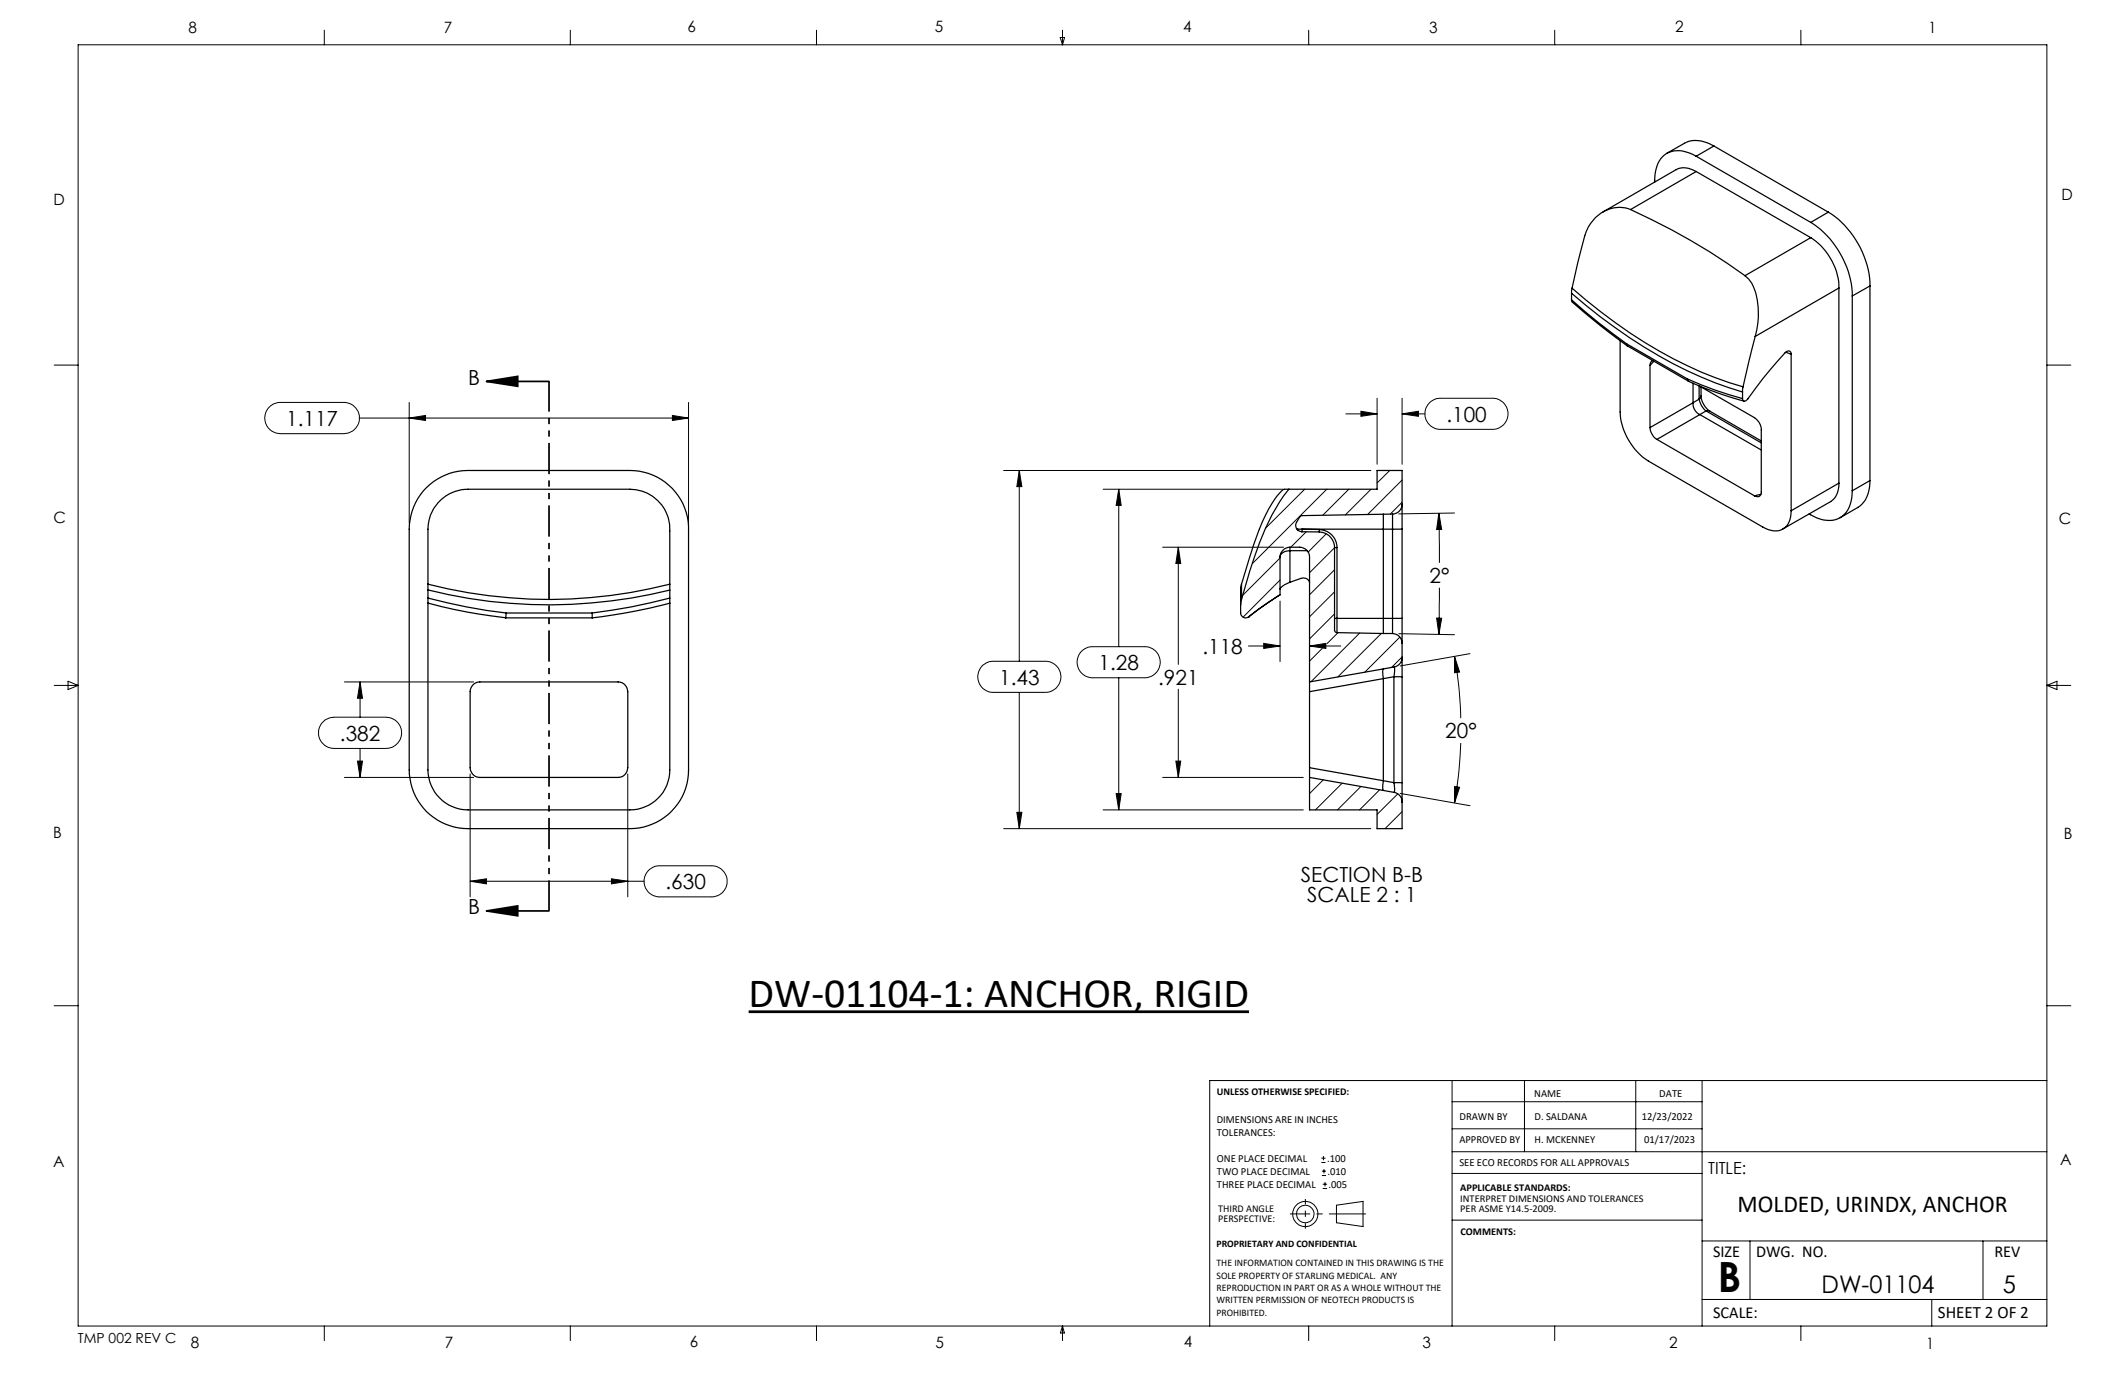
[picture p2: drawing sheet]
<svg xmlns="http://www.w3.org/2000/svg" width="432mm" height="279mm" viewBox="0 0 432 279" stroke-linecap="round" stroke-linejoin="round" font-family="sans-serif">
<g fill="none" stroke="#000" stroke-width=".25">
<path d="M344.7 31.8a5.7 5.7 0 0 0-6.5-.3 6.8 6.8 0 0 0-2 5.5M344.7 34.9a4.2 4.2 0 0 0-4.1-.4l-14.9 8.6M344.7 31.8l23.2 13.4M344.7 34.9l23.2 13.4M344.7 34.9l-13.4 7.7M348.3 29.7a6 6 0 0 0-6-.6l-3.6 2.1M348.3 29.7l-3.6 2.1M348.3 29.7l23.2 13.4M319.3 59.6a98.2 98.2 0 0 0 32 19.2l2.8 .9M319.3 59.6v1.3M319.4 58.6a95 95 0 0 0 32 19.2l2.8 .8M319.4 58.6l-.1 1"/>
<path d="M331.3 42.6a7 7 0 0 0-9 4.4l-1.7 6.5-1.2 5.1M331.3 42.6a134.2 134.2 0 0 1 23.3 13.4M354.6 56a8.5 8.5 0 0 1 2.7 6.4 16.5 16.5 0 0 1-.6 6M367.9 48.3a12.6 12.6 0 0 1 5.8 10.2M367.9 45.2a18.6 18.6 0 0 1 8.5 14.9M367.9 48.3l-13.3 7.7M371.5 43.1a18.5 18.5 0 0 1 8.5 15M371.5 43.1l-3.6 2.1M373.7 58.5l-17 9.9M373.7 58.5v39.7M380 58.1l-3.6 2M380 58.1v39.5"/>
<path d="M319.3 60.9l.1 .4a134.4 134.4 0 0 0 11.3 9M319.3 60.9a123.1 123.1 0 0 0 11.3 9M329.2 69.2v14.5a12.8 12.8 0 0 0 5.8 10l23.2 13.4a3.6 3.6 0 0 0 5.1-.6l.6-1.5 .1-1.2M330.6 69.9l.1 .4M330.6 69.9l12.3 7.1M330.7 70.3l12.4 7.2M335.3 74.3v12.6M335.8 73.3l-.4 .4-.1 .6M336.1 73.4l-.8 .9M342.9 77l.1 .4a70.3 70.3 0 0 0 11.4 4.1M342.9 77a72.5 72.5 0 0 0 11.2 4M344 77.9v3.9"/>
<path d="M345.2 78.4l11.3 6.5a3.1 3.1 0 0 1 1.4 2.4v12.6a.83 .83 0 0 1-.4 1 .83 .83 0 0 1-1-.1M345.3 78.4v2.7M345.7 78.6v1.8M354.1 79.7v1.3M354.2 78.6l-.1 1.1M356.7 68.4l-2.5 10.2M362.9 71.6l1.1 .4M364 72l-.1-.4a.55 .55 0 0 0-.9-.2 95.6 95.6 0 0 0-8.1 10l-.5 .1-.2-.1-.1-.4M364 72v31.8M376.4 60.1v39.6M86.6 99.1a12.1 12.1 0 0 1 8.5-3.5h32.9a11.9 11.9 0 0 1 11.9 12.4v48.5a11.9 11.9 0 0 1-11.9 11.9h-32.9a11.9 11.9 0 0 1-12-11.9v-49a12.1 12.1 0 0 1 3.5-8.4zM261.9 99.4h-.2a1.49 1.49 0 0 0-1.8 .9 25.5 25.5 0 0 0-4.2 7.8l-3.4 10.6"/>
<path d="M261.9 99.4a41.4 41.4 0 0 0-7 13.7l-2.6 8.7M261.9 99.4h17.9v-3.8h5.1v6.8M335.3 86.9a3.2 3.2 0 0 0 1.4 2.4M336.7 89.3l19.8 11.5M344 81.8a2.45 2.45 0 0 0 1.4 2.4M344 81.8l-8.7 5.1M345.3 81.1a3.9 3.9 0 0 0 1.4 2.4M345.3 81.1l-1.3 .7M345.4 84.2l-8.7 5.1M345.4 84.2l12.5 7.2M345.7 80.4a4.3 4.3 0 0 0 1.7 3.1M345.7 80.4l-.4 .7"/>
<path d="M346.7 83.5h.7M346.7 83.5l-1.3 .7M346.7 83.5l11.2 6.5M347.4 83.5l10.5 6.1M373.7 98.2a4.1 4.1 0 0 1-1.7 3.7l-9.7 5.6M373.7 98.2l-9.7 5.6M376.4 99.7a5.8 5.8 0 0 1-3 5.7 6.4 6.4 0 0 1-5.8-1M380 97.6a6.1 6.1 0 0 1-2.5 5.5l-3.6 2.1M380 97.6l-3.6 2.1M87 118.7v-8a16.9 16.9 0 0 1 .5-6.1 8.2 8.2 0 0 1 7.6-5.2h32.9a8.1 8.1 0 0 1 8.1 8.5v10.8M87 118.7a98.8 98.8 0 0 0 49.1 0M87 119.9a101.6 101.6 0 0 0 49.1 0"/>
<path d="M87 118.7v1.2M87 119.9v1.6M136.1 118.7v1.2M136.1 119.9v1.6M252.3 118.7v3.1M252.3 118.7l-.2 1.2v3M260.1 113.2v7.7M262.1 111.2h2a1.99 1.99 0 0 1 2 2v25.4M262.1 111.2a2.05 2.05 0 0 0-2 2M262.1 111.9a1.81 1.81 0 0 0-2 1.3M262.1 111.9v6.4M262.1 118.3a3.4 3.4 0 0 0-2 1.4"/>
<path d="M262.1 111.2v.7M262.1 118.3l2.2-.8a1.29 1.29 0 0 1 1.8 .9M262.1 111.9h3.5M263.5 107.5h.2M263.7 107.5v.2M263.7 107.5h19.3M268.1 108.1a3.2 3.2 0 0 1 3.1 3.2M268.1 107.6l-3.5-.1v.6M268.1 107.6v.5M268.1 107.6a3.7 3.7 0 0 1 3.6 3.7M271.2 111.3v16.7a.49 .49 0 0 0 .5 .6M271.2 111.3h.5"/>
<path d="M271.7 111.3v14.4M281.1 104.5v24.2M283 104.5l-18.5 .3-.4 .2a2.66 2.66 0 0 0-.8 2 1.32 1.32 0 0 0 1.2 1.1h3.6M283 104.5v3M283 107.5h1.9M283 107.5v18.2M284.9 102.4a1.99 1.99 0 0 1-1.9 2.1M284.9 102.4v5.1M284.9 107.5v18.2M357.8 100.4l-1.3 .4M87 121.5v1a91.3 91.3 0 0 0 15.8 3.1M87 121.5a111.8 111.8 0 0 0 15.9 3.1"/>
<path d="M87 122.6v33.9a8.2 8.2 0 0 0 8.1 8.1h32.9a8.1 8.1 0 0 0 8.1-8.1v-33.9M96.1 139.1l.7-.4 .7-.1h28.1a1.99 1.99 0 0 1 2 1.9v15.5a1.99 1.99 0 0 1-2 2h-28.1a1.99 1.99 0 0 1-2-2v-15.5l.2-.7zM102.8 125.6h17.5M102.9 124.6l-.1 1M102.9 124.6h17.4M120.3 124.6v1M136.1 121.5a115.1 115.1 0 0 1-15.8 3.1M136.1 121.5v1.1M136.1 122.6l-6.7 1.5-9.1 1.5M252.1 122.9v1.7a1.01 1.01 0 0 0 .6 .9 1.01 1.01 0 0 0 1-.2M252.3 121.8l-.2 1.1M253.7 125.3h.1"/>
<path d="M260.1 120.9l-6.4 4.4M260.1 120.9l-4.1 2.7-2.3 1.7M266.1 138.6v1.9M271.2 125.7h.5M271.7 125.7v2.9M271.7 128.6l9.4 .1M271.7 125.7h11.3M281.1 135.9a3 3 0 0 0 0 2M281.1 128.7h1.9M281.1 135.9l-15 2.7M281.1 137.9l-15 2.6M281.1 137.9v20.7"/>
<path d="M283 128.7a1.99 1.99 0 0 1 1.9 2M283 125.7v3M283 125.7h1.9M283.2 135.5a2.92 2.92 0 0 1 0 2M283.2 137.5h1.7M283.2 135.5l-2.1 .4M283.2 137.5l-2.1 .4M283.2 137.5v21.5M284.9 133.6a1.95 1.95 0 0 1-1.7 1.9M284.9 125.7v5M284.9 133.6v3.9M284.9 130.7v2.9"/>
<path d="M284.9 137.5v21.5M266.1 156v2M266.1 158v6.6h13.7v3.8h5.1v-5.4M266.1 140.5v15.5M266.1 158l15 2.6M266.1 156l15 2.6M281.1 158.6a3 3 0 0 0 0 2M281.1 158.6l2.1 .4M283.2 159a2.92 2.92 0 0 1 0 2M283.2 159h1.7M284.9 159v4M281.1 160.6l2.1 .4"/>
<path d="M283.2 161a1.95 1.95 0 0 1 1.7 2"/>
</g>
<g fill="none" stroke="#000" stroke-width=".2">
<path d="M15.9 9.1h400v260.4h-400zM65.9 6.1v3M115.9 6.1v3M165.9 6.1v3M215.4 7.6h.9l-.4 1.5zM215.9 6.1v3M265.9 6.1v3M315.9 6.1v3M365.9 6.1v3M11 74.2h4.9M415.9 74.2h4.9M54.5 82.9a3.1 3.1 0 0 1 2.5-1.1h12.9a3.2 3.2 0 0 1 3.1 3.1 3.2 3.2 0 0 1-3.1 3.2h-12.9a3.2 3.2 0 0 1-2.9-1.8 3.2 3.2 0 0 1 .4-3.4z"/>
<path d="M73 84.9h66.9M83.1 84.9l3.4-.5v1zM83.1 81.8v24.5M136.6 84.4l3.3 .5-3.3 .5zM139.9 81.8v24.9M203.9 95.6h74.7M207.1 95.6l.5 3.3h-1zM207.1 95.6v38.8M224.2 99.4h36.4M227.3 99.4l.5 3.3h-1zM227.3 99.4v32M265.1 99.4l-8 8"/>
<path d="M269.6 99.4l-15.1 15.1M273.5 84.1h6.3M274.1 99.4l-5.3 5.3M276.5 83.6l3.3 .5-3.3 .5zM278.6 99.4l-5.2 5.2M279.8 80.9v13.4M282.4 95.6l-2.6 2.5M284.9 84.1l3.3-.5v1zM284.9 80.9v13.4M284.9 84.1h4.7M284.9 97.5l-7 7M290.6 81.7a3.1 3.1 0 0 1 2.1-.8h10.5a3.2 3.2 0 0 1 3.2 3.2 3.2 3.2 0 0 1-3.2 3.1h-10.5a3.2 3.2 0 0 1-3-2 3.2 3.2 0 0 1 .9-3.5z"/>
<path d="M236.3 111.2h24.5M239.4 111.2l.5 3.3h-1zM239.4 111.2v23.8M260.1 113.4l-7.6 7.6M260.1 117.9l-7.5 7.5M265.4 108.1l-3.1 3.1M269.5 108.5l-3.7 3.7M271.2 111.3l-5.1 5.1M271.2 115.8l-5.1 5.1M284.9 102.1l-2.4 2.4M292.4 104.3l.5 3.3h-1zM292.4 104.3l.1 10.1"/>
<path d="M292.5 119.4l-.1 9.5M295.6 104.2l-11.4 .2M11 139.3h4.9M13.8 138.4l2.1 .9-2.1 .8zM70 138.6h26.2M73.2 138.6l.5 3.3h-1.1zM73.2 138.6v7.1M199.6 135.3a3.3 3.3 0 0 1 2.3-.9h10.5a3.2 3.2 0 0 1 3.2 3.1 3.2 3.2 0 0 1-3.2 3.2h-10.5a3.2 3.2 0 0 1-3-1.9 3.2 3.2 0 0 1 .7-3.5zM219.7 132.4a3.3 3.3 0 0 1 2.3-1h10.6a3.2 3.2 0 0 1 3.2 3.2 3.2 3.2 0 0 1-3.2 3.1h-10.6a3.2 3.2 0 0 1-2.9-1.9 3.2 3.2 0 0 1 .6-3.4zM227.3 137.7v26.9M253.7 131.3h6.4M256.8 130.7l3.3 .6-3.3 .5z"/>
<path d="M260.1 122.1v12.3M266.1 131.3l3.3-.6v1.1zM266.1 131.3h6.4M268.7 131.8l-2.6 2.5M271.2 120.3l-5.1 5M271.2 124.7l-5.1 5.1M271.9 128.6l-2.2 2.2M276.3 128.6l-9.9 9.9M280.7 128.7l-8.8 8.8M284.2 128.8l11.4 .2M284.4 129.5l-7.1 7.1M284.9 133.5l-2.1 2.1"/>
<path d="M291.9 125.6h1l-.5 3.3zM295.6 133.4l1 3.2-1 .1zM295.6 133.4a78.8 78.8 0 0 1 1.2 12.5M298.7 132.8l-14.2 2.5M415.9 139.3h4.9M415.9 139.3l2.1-.9v1.7zM65.4 146.9a3.4 3.4 0 0 1 2.5-1.2h10.6a3.2 3.2 0 0 1 3.1 3.2 3.2 3.2 0 0 1-3.1 3.2h-10.6a3.2 3.2 0 0 1-2.9-1.8 3.2 3.2 0 0 1 .4-3.4zM70 158h26.2M72.6 154.7h1.1l-.5 3.3zM73.2 152.1v5.9M95.5 157.3v24.9M127.6 157.3v24.9"/>
<path d="M207.1 140.7v27.7M236.3 158h28.5M238.9 154.7h1l-.5 3.3zM239.4 140.1v17.9M268.9 158.5l-2.8 2.8M272.7 159.1l-5.4 5.5M276.5 159.8l-4.7 4.8M295.6 159.8l1 .2-1 3.2zM296.8 151a86.9 86.9 0 0 1-1.2 12.2M95.5 179.1l3.3-.5v1zM95.5 179.1h35.4M124.2 178.6l3.4 .5-3.4 .5z"/>
<path d="M131.8 176.9a3.1 3.1 0 0 1 2.3-1h10.5a3.2 3.2 0 0 1 3.1 3.2 3.2 3.2 0 0 1-3.1 3.1h-10.5a3.2 3.2 0 0 1-3-1.9 3.2 3.2 0 0 1 .7-3.4zM203.9 168.4h74.7M206.6 165.1h1l-.5 3.3zM224.2 164.6h40.6M226.8 161.3h1l-.5 3.3zM280.4 160.5l-4.1 4.1M284 161.3l-4.2 4.2M284.5 161.2l14.2 2.5M284.9 164.9l-3.5 3.5M11 204.4h4.9M295.1 219.6v49.9M309.8 219.6v14.4"/>
<path d="M332.4 219.6v14.4M345.9 219.6v49.9M415.9 204.4h4.9M415.9 219.6h-170.1v49.9M268.5 236.2h.8M268.5 235.3h.8M268.6 238.9h.9M268.6 238h.9M268.9 234.9v.9M269 237.6v.8M295.1 238.4h50.8M295.1 234h120.8"/>
<path d="M295.1 229.4h50.8M295.1 223.9h50.8M268.8 241.5h.9M268.8 240.6h.9M269.2 240.2v.9M271.6 244.9l5.4-.8v5.1l-5.4-.7zM295.1 247.9h50.8M345.9 252.2h70M355.6 252.2v11.9M402.9 252.2v11.9M65.9 269.5v2.9M115.9 269.5v2.9"/>
<path d="M165.9 269.5v2.9M215.9 269.5v2.9M215.9 269.5l.4 1.4h-.8zM265.9 269.5v2.9M315.9 269.5v2.9M345.9 264.1h70M365.9 269.5v2.9M392.5 264.1v5.4"/>
<circle cx="265.2" cy="246.7" r="2.57"/>
<circle cx="265.2" cy="246.7" r="1.78"/>
</g>
<path d="M152.1 205.6h101.7" fill="none" stroke="#000" stroke-width=".55"/>
<path d="M98.8 77.5l6.4-1v2zM98.8 77.5h12.7M98.8 185.1l6.4-1v2zM98.8 185.1h12.7" fill="none" stroke="#000" stroke-width=".35"/>
<path d="M111.6 77.5v107.6" fill="none" stroke="#000" stroke-width=".35" stroke-dasharray="6.3 1.3 1.3 1.3 1.3 1.3" stroke-dashoffset=".2" stroke-linecap="butt"/>
<path d="M277.6 246.7h-15.5" fill="none" stroke="#000" stroke-width=".2" stroke-dasharray="15.2 1.3 1.3 1.3" stroke-dashoffset="7.7" stroke-linecap="butt"/>
<path d="M265.3 243.6v6.1" fill="none" stroke="#000" stroke-width=".2" stroke-dasharray="15.2 1.3 1.3 1.3" stroke-dashoffset="14.1" stroke-linecap="butt"/>
<g fill="#000">
<path d="M98.8 77.5l6.4-1v2zM98.8 185.1l6.4-1v2z"/>
<path d="M95.5 179.1l3.3-.5v1zM124.2 178.6l3.4 .5-3.4 .5zM72.6 154.7h1.1l-.5 3.3zM73.2 138.6l.5 3.3h-1.1zM136.6 84.4l3.3 .5-3.3 .5zM83.1 84.9l3.4-.5v1zM239.4 111.2l.5 3.3h-1zM238.9 154.7h1l-.5 3.3zM295.6 159.8l1 .2-1 3.2zM295.6 133.4l1 3.2-1 .1zM291.9 125.6h1l-.5 3.3zM292.4 104.3l.5 3.3h-1zM227.3 99.4l.5 3.3h-1zM226.8 161.3h1l-.5 3.3zM276.5 83.6l3.3 .5-3.3 .5zM284.9 84.1l3.3-.5v1zM206.6 165.1h1l-.5 3.3zM207.1 95.6l.5 3.3h-1zM256.8 130.7l3.3 .6-3.3 .5zM266.1 131.3l3.3-.6v1.1z"/>
</g>
<g font-size="8.5">
<text x="152.1" y="204.5">DW-01104-1: ANCHOR, RIGID</text>
<text x="349" y="262.6">B</text>
</g>
<g font-size="4.9">
<text x="353.1" y="246.3">MOLDED, URINDX, ANCHOR</text>
<text x="370.1" y="262.7">DW-01104</text>
<text x="407" y="262.7">5</text>
</g>
<g font-size="4.2">
<text x="95.1" y="78.2">B</text>
<text x="58.2" y="86.5">1.117</text>
<text x="293.9" y="85.7">.100</text>
<text x="290.5" y="118.5">2°</text>
<text x="223.2" y="136.1">1.28</text>
<text x="244.3" y="132.8">.118</text>
<text x="203" y="139.1">1.43</text>
<text x="235.3" y="139.1">.921</text>
<text x="69.1" y="150.5">.382</text>
<text x="293.7" y="150.1">20°</text>
<text x="264.3" y="179.2">SECTION B-B</text>
<text x="95.1" y="185.8">B</text>
<text x="135.2" y="180.7">.630</text>
<text x="265.6" y="183.4">SCALE 2 : 1</text>
</g>
<text font-size="3.5" x="393.8" y="267.7">SHEET 2 OF 2</text>
<g font-size="3.4">
<text x="347.1" y="238.6">TITLE:</text>
<text x="348.1" y="255.4">SIZE</text>
<text x="356.8" y="255.4">DWG. NO.</text>
<text x="405.3" y="255.4">REV</text>
<text x="348.1" y="267.8">SCALE:</text>
</g>
<g font-size="3.2">
<text x="38.3" y="6.7">8</text>
<text x="90.2" y="6.7">7</text>
<text x="139.7" y="6.5">6</text>
<text x="190" y="6.5">5</text>
<text x="240.4" y="6.5">4</text>
<text x="290.4" y="6.7">3</text>
<text x="340.4" y="6.5">2</text>
<text x="391.9" y="6.7">1</text>
<text x="10.9" y="41.6">D</text>
<text x="418.9" y="40.7">D</text>
<text x="10.9" y="106.3">C</text>
<text x="418.4" y="106.4">C</text>
<text x="10.8" y="170.2">B</text>
<text x="419.4" y="170.6">B</text>
<text x="10.8" y="237.2">A</text>
<text x="418.6" y="236.8">A</text>
<text x="38.8" y="273.8">8</text>
<text x="90.4" y="273.8">7</text>
<text x="140.2" y="273.8">6</text>
<text x="190.1" y="273.9">5</text>
<text x="240.5" y="273.8">4</text>
<text x="289" y="273.9">3</text>
<text x="339.1" y="273.8">2</text>
<text x="391.4" y="274.1">1</text>
</g>
<text font-size="2.8" x="15.8" y="272.9">TMP 002 REV C</text>
<g font-size="2.2">
<text x="296.6" y="227.5">DRAWN BY</text>
<text x="311.8" y="222.8">NAME</text>
<text x="311.8" y="227.5">D. SALDANA</text>
<text x="333.6" y="227.6">12/23/2022</text>
<text x="337.2" y="222.8">DATE</text>
<text x="247.3" y="228.2">DIMENSIONS ARE IN INCHES</text>
<text x="247.3" y="230.8">TOLERANCES:</text>
<text x="296.5" y="232.2">APPROVED BY</text>
<text x="311.8" y="232.2">H. MCKENNEY</text>
<text x="334.1" y="232.2">01/17/2023</text>
<text x="247.3" y="238.8">TWO PLACE DECIMAL</text>
<text x="247.3" y="236.1">ONE PLACE DECIMAL</text>
<text x="269.7" y="236.1">.100</text>
<text x="269.8" y="238.8">.010</text>
<text x="296.5" y="237">SEE ECO RECORDS FOR ALL APPROVALS</text>
<text x="247.3" y="241.4">THREE PLACE DECIMAL</text>
<text x="270" y="241.4">.005</text>
</g>
<g font-size="2.1">
<text x="247.3" y="222.6">UNLESS OTHERWISE SPECIFIED:</text>
<text x="296.7" y="242">APPLICABLE STANDARDS:</text>
<text x="296.7" y="244.2">INTERPRET DIMENSIONS AND TOLERANCES</text>
<text x="247.6" y="246.3">THIRD ANGLE</text>
<text x="247.6" y="248.4">PERSPECTIVE:</text>
<text x="296.7" y="246.3">PER ASME Y14.5-2009.</text>
<text x="296.7" y="250.9">COMMENTS:</text>
</g>
<g font-size="2">
<text x="247.2" y="253.4">PROPRIETARY AND CONFIDENTIAL</text>
<text x="247.2" y="257.3">THE INFORMATION CONTAINED IN THIS DRAWING IS THE</text>
<text x="247.2" y="259.8">SOLE PROPERTY OF STARLING MEDICAL. ANY</text>
<text x="247.2" y="262.3">REPRODUCTION IN PART OR AS A WHOLE WITHOUT THE</text>
<text x="247.2" y="264.9">WRITTEN PERMISSION OF NEOTECH PRODUCTS IS</text>
<text x="247.2" y="267.4">PROHIBITED.</text>
</g>
</svg>
